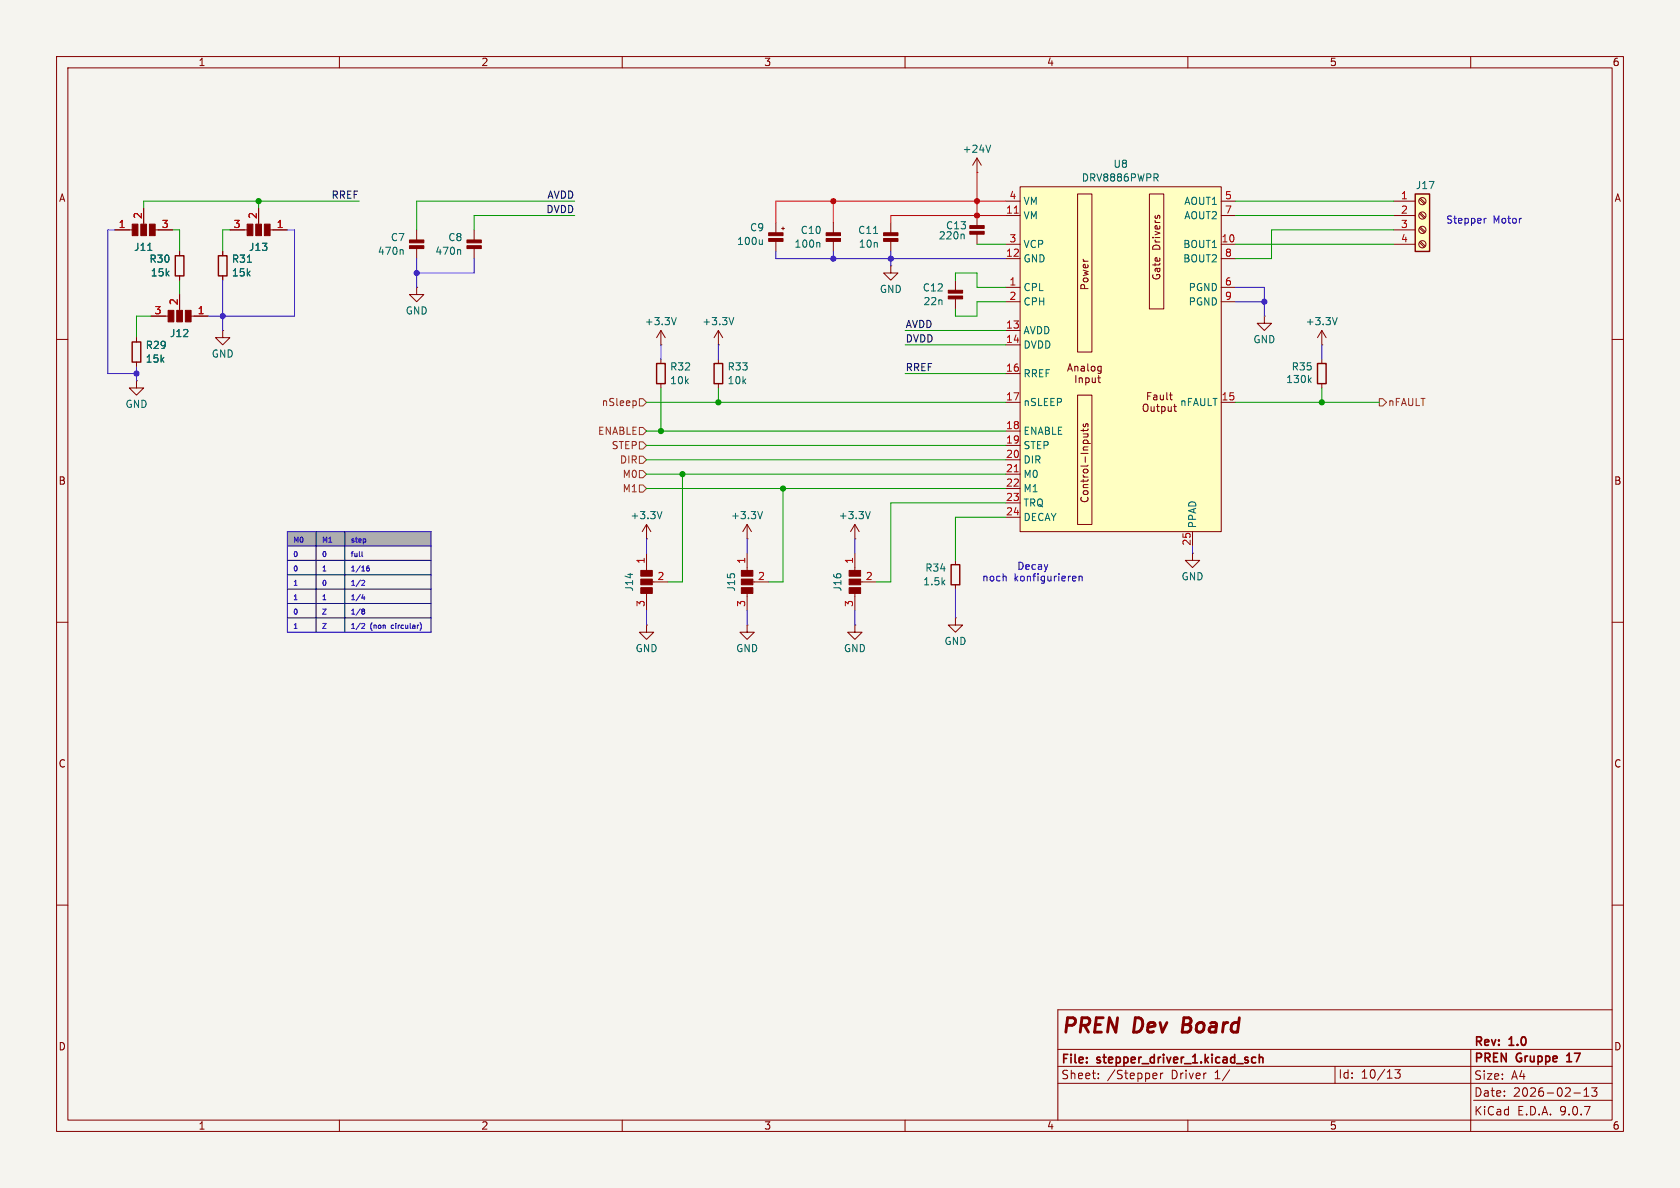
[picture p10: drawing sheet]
<svg xmlns="http://www.w3.org/2000/svg" width="297mm" height="210mm" viewBox="0 0 297 210" stroke-linecap="round" stroke-linejoin="round" font-family="sans-serif">
<path d="M0 0h297v210h-297z" fill="#f5f4ef" stroke="#f5f4ef" stroke-width=".18"/>
<g fill="none" stroke="#840000" stroke-width=".18">
<path d="M10 10h277v190h-277zM12 12h273v186h-273zM60 10v2M110 10v2M160 10v2M210 10v2M260 10v2M10 60h2M285 60h2M10 110h2M285 110h2M10 160h2"/>
<path d="M285 160h2M285 178.5h-98v19.5M60 198v2M110 198v2M160 198v2M187 188.5h98M187 191.5h98M187 185.5h98M194.2 190.6v.1M194.2 189.8v.1M204.3 189.7l.2 .4-.7 .1M204.5 190.6l-.2 .1"/>
<path d="M205.2 189.7v1M205.6 189.7l-.3 .1-.1 .2M210 198v2M236 188.5v3M246.6 189.1h.9l-.5 .6 .5 .1v.7l-.3 .1h-.4l-.2-.1M260 185.5v14.5M260.5 194.5h24.5M278.2 193.2h1.2M280 193.8h.9M280 192.7l.5-.4v1.5M281.4 192.3h.9l-.5 .6 .4 .1v.7l-.2 .1h-.4l-.2-.1"/>
</g>
<path d="M209.3 179.9l-.3 2.6h1" fill="none" stroke="#840000" stroke-width=".51"/>
<path d="M222.6 186.4v1.5M222.6 187l.2-.1 .4 .1 .1 .9M277 187.7h.8M277.1 186.5l-.1 .1" fill="none" stroke="#840000" stroke-width=".3"/>
<g fill="#aeaeae">
<path d="M50.8 94h5.1v2.5h-5.1z"/>
<path d="M55.9 94h5.1v2.5h-5.1z"/>
<path d="M61 94h15.2v2.5h-15.2z"/>
</g>
<g fill="#840000" stroke="#840000" stroke-width=".18">
<path d="M171.4 39.9h2.6v.5h-2.6z"/>
<path d="M171.4 40.9h2.6v.5h-2.6z"/>
</g>
<path d="M172.7 38.1v1.8M39.4 44.5v.7M39.4 48.8v.7M172.7 41.4v1.8" fill="none" stroke="#840000" stroke-width=".18"/>
<path d="M43.7 46.4h.8M170.3 41.4l.1 .2v.6" fill="none" stroke="#006464" stroke-width=".18"/>
<path d="M38.6 45.2h1.5v3.6h-1.5z" fill="none" stroke="#840000" stroke-width=".25"/>
<path d="M180.3 33h35.6v61h-35.6z" fill="#ffffc2"/>
<g fill="none" stroke="#840000" stroke-width=".18">
<path d="M177.8 35.6h2.5M177.8 38.1h2.5M180.3 33h35.6v61h-35.6zM190.5 34.3h2.5v27.9h-2.5zM203.2 34.3h2.5v20.3h-2.5zM204.7 38.1h.3M215.9 35.6h2.5M215.9 38.1h2.5M177.8 43.2h2.5M177.8 45.7h2.5M177.8 50.8h2.5M177.8 53.3h2.5"/>
<path d="M177.8 58.4h2.5M215.9 43.2h2.5M215.9 45.7h2.5M215.9 50.8h2.5M215.9 53.3h2.5M177.8 61h2.5M177.8 66h2.5M177.8 71.1h2.5M177.8 76.2h2.5M177.8 78.7h2.5M188.7 65.6l.5-1.3 .4 1.3M190 64.8v.8"/>
<path d="M190 64.9l.2-.1h.3l.1 .8M190.5 69.9h2.5v22.8h-2.5zM191.2 64.8h.4l.1 .8M191.5 76.7h.8M191.5 75.8v.5M191.6 75l-.1 .3 .2 .1h.2l.1-.4h.3v.4M191.7 65.5l-.1 .1M191.7 65.1h-.1M191.9 66.8v1.3M191.9 66.9l.4-.1 .3 .2-.2 .6h-.5M192.2 76.7l.1 .2v.3l-.8 .1M192.3 64.3v1.1l.2 .2"/>
<path d="M192.3 75.8l-.1 .3h-1.1M192.9 65.4v-.4l.3-.2 .3 .1 .1 .5M194.7 64.8h-.5l-.1 .6M194.7 64.8v1M202.2 71.6l.2-.1a.43 .43 0 0 1 .6 .4v.4a.42 .42 0 0 1-.5 .4 .42 .42 0 0 1-.4-.4zM202.9 70h.4M203.5 69.4h-.6v1.3M203.5 71.9l.1 .8h.3l.1-.1M204 69.9h.5v.8M204 71.9v.8M204.5 71.9h.4M204.5 70.1l-.4 .1-.2 .2 .2 .3 .4-.1"/>
<path d="M204.6 71.5v1l.3 .2M205.1 69.8l.1 .8 .3 .1 .2-.1M205.4 71.9h.3l.3 .2-.1 .6h-.5M205.4 71.9v1.2M205.7 69.8v.9M206.3 69.4v1.1l.2 .2M206.5 71.9l.1 .8h.3l.2-.1M206.8 69.8h.4M206.9 69.4v1.1l.3 .2M207.1 71.9v.8M207.5 71.9h.5M207.7 71.5v1l.3 .2"/>
<path d="M215.9 71.1h2.5M177.8 81.3h2.5M177.8 83.8h2.5M177.8 86.4h2.5M177.8 88.9h2.5M177.8 91.4h2.5M210.8 97.8v1.3h1.3l-1.3 1.2-1.3-1.2h1.3M210.8 97.8h.1M210.8 94v2.5"/>
</g>
<path d="M179.3 37.7h.7M179.3 83.4h.7" fill="none" stroke="#a90000" stroke-width=".18"/>
<path d="M204.3 31.4l.4 .6M204.6 30.8l.1 .2-.1 .3M208.9 70.9v.8M208.9 71l.2-.1h.3l.1 .8M210.1 71h.4M210.7 70.4h-.6v1.3M211 71.7l.4-1.3 .4 1.3M211.1 71.3h.6M212.3 70.4v1.1l.2 .2 .4-.1 .1-.1v-1.1M213.6 70.4v1.3h.6M214.4 70.4h.8M214.8 70.4v1.3" fill="none" stroke="#006464" stroke-width=".18"/>
<path d="M250.2 34.3h2.5v10.2h-2.5z" fill="#ffffc2"/>
<path d="M250.2 34.3h2.5v10.2h-2.5zM31 45.2h1.5v3.6h-1.5zM23.4 60.5h1.5v3.5h-1.5zM116.1 64.3h1.5v3.5h-1.5zM126.2 64.3h1.6v3.5h-1.6zM232.9 64.3h1.5v3.5h-1.5zM168.1 99.8h1.6v3.6h-1.6z" fill="none" stroke="#840000" stroke-width=".25"/>
<g fill="none" stroke="#840000" stroke-width=".18">
<path d="M25.4 36.8v2.8M45.7 36.8v2.8M137.2 39.4v1.7M147.3 39.4v1.7M157.5 39.4v1.7M172.7 30.5h.1M172.7 27.9l-.7 1.3M172.7 27.9l.8 1.3M172.7 27.9v2.6M246.4 35.6h3.8M246.4 38.1h3.8M250.9 35.2l.9 .9"/>
<path d="M250.9 37.8l.9 .8M251.1 35.1l.9 .8M251.1 37.6l.9 .8M20.3 40.6h3.1M24.1 59.7v.8M26.7 55.9h3M27.4 40.6h3.1M31.7 44.5v.7M31.7 48.8v.7M31.7 52.1v2.8M33.8 55.9h3M39.4 58.4v1.3h1.2l-1.2 1.3-1.3-1.3h1.3"/>
<path d="M39.4 58.4h.1M39.4 44.5v.7M39.4 48.8v.7M40.6 40.6h3.1M47.8 40.6h3M73.7 50.8v1.3h1.2l-1.2 1.2-1.3-1.2h1.3M73.7 50.8h.1M73.7 40.6v1.8M73.7 43.9v1.8M83.8 40.6v1.8M83.8 43.9v1.8M116.8 58.4l-.7 1.3"/>
<path d="M116.8 58.4l.8 1.3M116.8 58.4v2.6M127 58.4l-.8 1.3M127 58.4l.8 1.3M127 58.4v2.6M137.2 42.7v1.8M138.2 40.4h.5M138.4 40.1v.5M147.3 42.7v1.8M157.5 47v1.3h1.2l-1.2 1.2-1.3-1.2h1.3M157.5 47h.1M157.5 42.7v1.8"/>
<path d="M168.9 49.5v1.8M168.9 52.8v1.8M223.5 55.9v1.3h1.3l-1.3 1.2-1.3-1.2h1.3M223.5 55.9h.1M233.7 58.4v2.6M233.7 58.4l-.8 1.3M233.7 58.4l.7 1.3M246.4 40.6h3.8M246.4 43.2h3.8M250.9 40.3l.9 .8M250.9 42.8l.9 .9M251.1 40.1l.9 .9"/>
<path d="M251.1 42.7l.9 .8M24.1 67.3v1.3h1.3l-1.3 1.3-1.2-1.3h1.2M24.1 67.3h.1M24.1 64v.8M116.8 61h.1M116.8 63.5v.8M116.8 67.8v.8M127 61h.1M127 63.5v.8M127 67.8v.8M233.7 61h.1M233.7 63.5v.8"/>
<path d="M233.7 67.8v.8M114.3 95.3h.1M114.3 92.7l-.8 1.3M114.3 92.7l.8 1.3M114.3 92.7v2.6M114.3 97.8v3M132.1 95.3h.1M132.1 92.7l-.8 1.3M132.1 92.7l.7 1.3M132.1 92.7v2.6M132.1 97.8v3M151.1 95.3h.1"/>
<path d="M151.1 92.7l-.7 1.3M151.1 92.7l.8 1.3M151.1 92.7v2.6M151.1 97.8v3M168.9 99.1v.7M114.3 110.5v1.3h1.3l-1.3 1.2-1.3-1.2h1.3M114.3 110.5h.1M114.3 104.9v3.1M115.3 102.9h2.8M132.1 110.5v1.3h1.2l-1.2 1.2-1.3-1.2h1.3M132.1 110.5h.1M132.1 104.9v3.1"/>
<path d="M133.1 102.9h2.8M151.1 110.5v1.3h1.3l-1.3 1.2-1.2-1.2h1.2M151.1 110.5h.1M151.1 104.9v3.1M152.1 102.9h2.8M168.9 109.2v1.3h1.3l-1.3 1.3-1.3-1.3h1.3M168.9 109.2h.1M168.9 103.4v.7"/>
<circle cx="251.5" cy="35.6" r=".63"/>
<circle cx="251.5" cy="38.1" r=".63"/>
<circle cx="251.5" cy="40.6" r=".63"/>
<circle cx="251.5" cy="43.2" r=".63"/>
</g>
<g fill="#840000" stroke="#840000" stroke-width=".18">
<path d="M135.9 41.1h2.5v.6h-2.5z"/>
<path d="M135.9 42.2h2.5v.5h-2.5z"/>
<path d="M82.5 42.4h2.6v.5h-2.6z"/>
<path d="M82.5 43.4h2.6v.5h-2.6z"/>
<path d="M156.2 41.1h2.5v.6h-2.5z"/>
<path d="M156.2 42.2h2.5v.5h-2.5z"/>
<path d="M131.1 100.8h2v1.1h-2z"/>
<path d="M131.1 102.4h2v1h-2z"/>
<path d="M131.1 103.9h2v1h-2z"/>
<path d="M32.8 54.9h1v2h-1z"/>
<path d="M31.2 54.9h1.1v2h-1.1z"/>
<path d="M29.7 54.9h1v2h-1z"/>
<path d="M113.3 100.8h2v1.1h-2z"/>
<path d="M113.3 102.4h2v1h-2z"/>
<path d="M113.3 103.9h2v1h-2z"/>
<path d="M167.6 51.3h2.6v.5h-2.6z"/>
<path d="M167.6 52.3h2.6v.5h-2.6z"/>
<path d="M146 41.1h2.6v.6h-2.6z"/>
<path d="M146 42.2h2.6v.5h-2.6z"/>
<path d="M72.4 42.4h2.5v.5h-2.5z"/>
<path d="M72.4 43.4h2.5v.5h-2.5z"/>
<path d="M150.1 100.8h2v1.1h-2z"/>
<path d="M150.1 102.4h2v1h-2z"/>
<path d="M150.1 103.9h2v1h-2z"/>
<path d="M23.4 39.6h1v2.1h-1z"/>
<path d="M24.9 39.6h1v2.1h-1z"/>
<path d="M26.4 39.6h1v2.1h-1z"/>
<path d="M46.7 39.6h1.1v2.1h-1.1z"/>
<path d="M45.2 39.6h1v2.1h-1z"/>
<path d="M43.7 39.6h1v2.1h-1z"/>
</g>
<g fill="none" stroke="#006464" stroke-width=".18">
<path d="M175.1 25.7l-.4 1.2M26.1 44.3h.8M43.7 46.4h.8M71.1 44.1l.2 .2v.7M81.3 44.1l.1 .2v.7M119.6 56.1l-.5 1.3M129.7 56.1l-.4 1.3M134.8 42.4v.8M134.8 43.1l-.2 .1M144.8 42.9l.1 .1v.7M154.4 41.3h.8M236.4 56.1l-.4 1.3"/>
<path d="M231.4 67.2l.4 .4M231.8 66.8l-.5 .5M117 90.4l-.4 1.3M134.8 90.4l-.4 1.3M153.9 90.4l-.5 1.3"/>
</g>
<path d="M112.3 70.9l.2 .2v.4l-.2 .2M113 70.5h.7l.6 .6-.6 .7h-.7zM113 78.1h.7l.6 .6-.6 .7h-.7zM113 75.6h.7l.6 .6-.6 .6h-.7zM243.8 70.5h.7l.6 .6-.6 .7h-.7zM113 83.2h.7l.6 .6-.6 .7h-.7zM113 80.6h.7l.6 .7-.6 .6h-.7zM113 85.7h.7l.6 .7-.6 .6h-.7z" fill="none" stroke="#725600" stroke-width=".18"/>
<g fill="none" stroke="#0000c2" stroke-width=".18">
<path d="M262.4 38.6v.8M262.7 38.6l-.3 .2M50.8 96.5h25.4M50.8 94h25.4v17.8h-25.4zM52.1 95.9v-.9l.3 .6 .3-.6v.9M52.1 97.5h.3M53.1 95.1h.4M57.2 95.9v-.9l.3 .6 .3-.6v.9M57.2 97.5h.3M58.3 95.1l.1-.1v.9M63 95v.7M64 97.5v.8l.1 .1"/>
<path d="M52.1 100.1h.3M52.1 107.7h.3M52.2 102.7l.1-.1v.9M52.2 105.3l.1-.2v.9M52.2 110.3l.1-.1v.9M57.2 102.6h.3M57.3 100.2l.1-.2v.9M57.3 105.3l.1-.2v.9M63.7 100l-.8 1.1M63.7 102.5l-.8 1.2M63.7 105.1l-.8 1.1M63.7 107.6l-.8 1.2"/>
<path d="M63.7 110.2l-.8 1.1M64 102.6h.3l.2 .2-.6 .7h.6M64 107.8l.4-.1 .1 .2-.2 .1M64 110.2h.3l.2 .3-.6 .6h.6M64 108h.1M64.1 108h.2M64.1 108l-.1 .1M64.2 105.1l-.2 .6h.5M64.3 108l.2 .2-.1 .3h-.4M64.4 105.4v.6M65.2 100l-.4 .3v.5l.2 .1h.3l-.1-.5h-.2l-.2 .2M65.8 110.1l-.1 .1"/>
<path d="M74.2 110.1a1.02 1.02 0 0 1 0 1.3M189.8 101.9h.4v.3l-.6 .1M190.2 102.6l-.4 .1M190.8 102l.1-.1h.3l.1 .8M190.8 101.9v.8"/>
</g>
<path d="M50.8 99.1h25.4M55.9 94v17.8M61 94v17.8M50.8 101.6h25.4M50.8 104.1h25.4M50.8 106.7h25.4M50.8 109.2h25.4" fill="none" stroke="#000" stroke-width=".18"/>
<g fill="none" stroke="#009600" stroke-width=".18">
<path d="M45.7 35.6v1.2M63.5 35.6h-38.1v1.2M101.6 38.1h-17.8v2.5M101.6 35.6h-27.9v5M218.4 38.1h28M218.4 35.6h28M26.7 55.9h-2.6v3.8M30.5 40.6h1.2v3.9M31.7 49.5v2.6M40.6 40.6h-1.2v3.9M160 58.4h17.8M168.9 49.5v-1.2h3.8v2.5h5.1"/>
<path d="M172.7 43.2h5.1M177.8 53.3h-5.1v2.6h-3.8v-1.3M218.4 43.2h28M246.4 40.6h-21.6v5.1h-6.4M114.3 76.2h63.5M114.3 71.1h63.5M114.3 78.7h63.5M116.8 68.6v7.6M127 68.6v2.5M160 61h17.8M160 66h17.8M218.4 71.1h25.4"/>
<path d="M233.7 68.6v2.5M114.3 83.8h63.5M114.3 86.4h63.5M114.3 81.3h63.5M120.6 83.8v19.1h-2.5M138.4 86.4v16.5h-2.5M177.8 91.4h-8.9v7.7M177.8 88.9h-20.3v14h-2.6"/>
</g>
<g fill="none" stroke="#330fff" stroke-width=".18">
<path d="M20.3 40.6h-1.3v25.4h5.1M39.4 49.5v8.9M50.8 40.6h1.3v15.3h-15.3M73.7 45.7v5.1M83.8 45.7v2.6h-10.1M137.2 44.5v1.2h40.6M147.3 44.5v1.2M157.5 44.5v2.5M218.4 53.3h5.1M218.4 50.8h5.1v5.1M24.1 64.8v2.5M116.8 61v2.5"/>
<path d="M127 61v2.5M233.7 61v2.5M114.3 95.3v2.5M132.1 95.3v2.5M151.1 95.3v2.5M210.8 96.5v1.3M114.3 108v2.5M132.1 108v2.5M151.1 108v2.5M168.9 104.1v5.1"/>
</g>
<path d="M147.3 35.6v3.8M172.7 30.5v7.6M177.8 35.6h-40.6v3.8M177.8 38.1h-20.3v1.3" fill="none" stroke="#ff000f" stroke-width=".18"/>
<g fill="#ff000f" stroke="#ff000f" stroke-width=".18">
<circle cx="172.7" cy="38.1" r=".46"/>
<circle cx="172.7" cy="35.6" r=".46"/>
<circle cx="147.3" cy="35.6" r=".46"/>
</g>
<g fill="#009600" stroke="#009600" stroke-width=".18">
<circle cx="233.7" cy="71.1" r=".46"/>
<circle cx="138.4" cy="86.4" r=".46"/>
<circle cx="120.6" cy="83.8" r=".46"/>
<circle cx="116.8" cy="76.2" r=".46"/>
<circle cx="45.7" cy="35.6" r=".46"/>
<circle cx="127" cy="71.1" r=".46"/>
</g>
<g fill="#330fff" stroke="#330fff" stroke-width=".18">
<circle cx="223.5" cy="53.3" r=".46"/>
<circle cx="157.5" cy="45.7" r=".46"/>
<circle cx="147.3" cy="45.7" r=".46"/>
<circle cx="24.1" cy="66" r=".46"/>
<circle cx="39.4" cy="55.9" r=".46"/>
<circle cx="73.7" cy="48.3" r=".46"/>
</g>
<g font-size="3.5" fill="#840000">
<text x="187.5" y="183.3">PREN</text>
<text x="200.5" y="183.3">Dev</text>
<text x="210.1" y="183.3">Board</text>
</g>
<g font-size="2.1" fill="#840000">
<text x="260.5" y="185.3">Rev:</text>
<text x="266.9" y="185.3">1.0</text>
<text x="187.5" y="188.4">File:</text>
<text x="187.5" y="191">Sheet:</text>
<text x="194" y="188.4">stepper_driver_1.kicad_sch</text>
<text x="195.7" y="191">/Stepper</text>
<text x="207.1" y="191">Driver</text>
<text x="214.9" y="191">1/</text>
<text x="236.5" y="190.9">Id:</text>
<text x="240.6" y="190.9">10/13</text>
<text x="260.5" y="191.1">Size:</text>
<text x="260.5" y="188.2">PREN</text>
<text x="267.2" y="191.1">A4</text>
<text x="268.2" y="188.2">Gruppe</text>
<text x="277.7" y="188.2">17</text>
<text x="260.5" y="194.1">Date:</text>
<text x="260.5" y="197.4">KiCad</text>
<text x="267.5" y="194.1">2026-02-13</text>
<text x="268.2" y="197.4">E.D.A.</text>
<text x="275.8" y="197.4">9.0.7</text>
</g>
<g font-size="1.8" fill="#840000">
<text x="35" y="11.9">1</text>
<text x="85" y="11.9">2</text>
<text x="135" y="11.9">3</text>
<text x="185" y="11.9">4</text>
<text x="235" y="11.9">5</text>
<text x="285" y="11.9">6</text>
<text x="10.3" y="35.9">A</text>
<text x="285.3" y="35.9">A</text>
<text x="205.3" y="44.3" transform="rotate(-90 205.3 44.3)">Drivers</text>
<text x="192.6" y="51.4" transform="rotate(-90 192.6 51.4)">Power</text>
<text x="205.3" y="49.7" transform="rotate(-90 205.3 49.7)">Gate</text>
<text x="193.1" y="66.9">Input</text>
<text x="10.3" y="85.9">B</text>
<text x="192.6" y="89" transform="rotate(-90 192.6 89)">Control-Inputs</text>
<text x="285.3" y="85.9">B</text>
<text x="10.3" y="135.9">C</text>
<text x="285.3" y="135.9">C</text>
<text x="10.3" y="185.9">D</text>
<text x="285.3" y="185.9">D</text>
<text x="35" y="199.9">1</text>
<text x="85" y="199.9">2</text>
<text x="135" y="199.9">3</text>
<text x="185" y="199.9">4</text>
<text x="235" y="199.9">5</text>
<text x="285" y="199.9">6</text>
</g>
<g font-size="1.8" fill="#006464">
<text x="170.1" y="27.2">+24V</text>
<text x="196.7" y="29.9">U8</text>
<text x="191.2" y="32.3">DRV8886PWPR</text>
<text x="250.2" y="33.6">J17</text>
<text x="132.5" y="41.1">C9</text>
<text x="141.4" y="41.6">C10</text>
<text x="151.6" y="41.6">C11</text>
<text x="167.1" y="40.7">C13</text>
<text x="180.8" y="36.4">VM</text>
<text x="180.8" y="39">VM</text>
<text x="209.3" y="36.4">AOUT1</text>
<text x="209.3" y="39">AOUT2</text>
<text x="23.6" y="44.6">J11</text>
<text x="26.3" y="46.6">R30</text>
<text x="40.9" y="46.6">R31</text>
<text x="43.9" y="44.6">J13</text>
<text x="66.7" y="45.3">470n</text>
<text x="69" y="42.8">C7</text>
<text x="76.9" y="45.3">470n</text>
<text x="79.2" y="42.8">C8</text>
<text x="130.2" y="43.5">100u</text>
<text x="140.4" y="44">100n</text>
<text x="151.7" y="44">10n</text>
<text x="165.9" y="42.5">220n</text>
<text x="180.8" y="44">VCP</text>
<text x="180.8" y="46.6">GND</text>
<text x="209.1" y="44">BOUT1</text>
<text x="209.1" y="46.6">BOUT2</text>
<text x="26.6" y="49.1">15k</text>
<text x="40.9" y="49.1">15k</text>
<text x="155.4" y="52">GND</text>
<text x="163" y="51.7">C12</text>
<text x="180.8" y="51.7">CPL</text>
<text x="210" y="51.7">PGND</text>
<text x="30" y="59.8">J12</text>
<text x="71.6" y="55.8">GND</text>
<text x="113.9" y="57.7">+3.3V</text>
<text x="124.1" y="57.7">+3.3V</text>
<text x="163.2" y="54.1">22n</text>
<text x="180.8" y="54.2">CPH</text>
<text x="180.8" y="59.3">AVDD</text>
<text x="210" y="54.2">PGND</text>
<text x="230.7" y="57.7">+3.3V</text>
<text x="25.7" y="64.3">15k</text>
<text x="25.7" y="61.9">R29</text>
<text x="37.3" y="63.4">GND</text>
<text x="118.4" y="65.7">R32</text>
<text x="128.5" y="65.7">R33</text>
<text x="180.8" y="61.8">DVDD</text>
<text x="221.5" y="60.9">GND</text>
<text x="228.3" y="65.7">R35</text>
<text x="118.4" y="68.1">10k</text>
<text x="128.5" y="68.1">10k</text>
<text x="180.8" y="66.9">RREFAnalog</text>
<text x="180.8" y="72">nSLEEP</text>
<text x="227.3" y="67.9">130k</text>
<text x="22.1" y="72.3">GND</text>
<text x="180.8" y="77.1">ENABLE</text>
<text x="180.8" y="79.6">STEP</text>
<text x="180.8" y="82.1">DIR</text>
<text x="180.8" y="84.7">M0</text>
<text x="180.8" y="87.2">M1</text>
<text x="180.8" y="89.8">TRQ</text>
<text x="111.4" y="92">+3.3V</text>
<text x="129.1" y="92">+3.3V</text>
<text x="148.2" y="92">+3.3V</text>
<text x="180.8" y="92.3">DECAY</text>
<text x="211.7" y="93.5" transform="rotate(-90 211.7 93.5)">PPAD</text>
<text x="163.5" y="101.3">R34</text>
<text x="112.1" y="104.7" transform="rotate(-90 112.1 104.7)">J14</text>
<text x="130.1" y="104.7" transform="rotate(-90 130.1 104.7)">J15</text>
<text x="148.9" y="104.7" transform="rotate(-90 148.9 104.7)">J16</text>
<text x="163.1" y="103.7">1.5k</text>
<text x="208.8" y="102.8">GND</text>
<text x="112.3" y="115.5">GND</text>
<text x="130" y="115.5">GND</text>
<text x="149.1" y="115.5">GND</text>
<text x="166.9" y="114.2">GND</text>
</g>
<g font-size="1.8" fill="#0f0f0f">
<text x="58.5" y="35.2">RREF</text>
<text x="96.7" y="35.2">AVDD</text>
<text x="96.5" y="37.8">DVDD</text>
<text x="160" y="58.1">AVDD</text>
<text x="160" y="65.7">RREF</text>
<text x="160" y="60.6">DVDD</text>
</g>
<g font-size="1.8" fill="#a90000">
<text x="178.4" y="35.3">4</text>
<text x="216.5" y="35.3">5</text>
<text x="247.6" y="35.3">1</text>
<text x="20.9" y="40.4">1</text>
<text x="25.1" y="38.8" transform="rotate(-90 25.1 38.8)">2</text>
<text x="28.5" y="40.4">3</text>
<text x="41.2" y="40.4">3</text>
<text x="45.5" y="38.8" transform="rotate(-90 45.5 38.8)">2</text>
<text x="48.8" y="40.4">1</text>
<text x="177.8" y="37.8">11</text>
<text x="216.5" y="37.8">7</text>
<text x="247.6" y="37.8">2</text>
<text x="247.6" y="40.4">3</text>
<text x="177.8" y="45.5">12</text>
<text x="178.4" y="42.9">3</text>
<text x="215.9" y="42.9">10</text>
<text x="216.5" y="45.5">8</text>
<text x="247.6" y="42.9">4</text>
<text x="178.4" y="50.5">1</text>
<text x="178.4" y="53.1">2</text>
<text x="216.5" y="50.5">6</text>
<text x="216.5" y="53.1">9</text>
<text x="27.2" y="55.6">3</text>
<text x="31.5" y="54" transform="rotate(-90 31.5 54)">2</text>
<text x="34.9" y="55.6">1</text>
<text x="177.8" y="58.2">13</text>
<text x="177.8" y="60.7">14</text>
<text x="177.8" y="65.8">16</text>
<text x="177.8" y="70.9">17</text>
<text x="215.9" y="70.9">15</text>
<text x="177.8" y="75.9">18</text>
<text x="177.8" y="78.5">19</text>
<text x="177.8" y="81">20</text>
<text x="177.8" y="83.6">21</text>
<text x="177.8" y="86.1">22</text>
<text x="177.8" y="88.6">23</text>
<text x="177.8" y="91.2">24</text>
<text x="114" y="99.8" transform="rotate(-90 114 99.8)">1</text>
<text x="131.8" y="99.8" transform="rotate(-90 131.8 99.8)">1</text>
<text x="150.9" y="99.8" transform="rotate(-90 150.9 99.8)">1</text>
<text x="210.6" y="96.6" transform="rotate(-90 210.6 96.6)">25</text>
<text x="114" y="107.4" transform="rotate(-90 114 107.4)">3</text>
<text x="116.1" y="102.6">2</text>
<text x="131.8" y="107.4" transform="rotate(-90 131.8 107.4)">3</text>
<text x="133.9" y="102.6">2</text>
<text x="150.9" y="107.4" transform="rotate(-90 150.9 107.4)">3</text>
<text x="153" y="102.6">2</text>
</g>
<g font-size="1.8" fill="#0000c2">
<text x="255.6" y="39.7">Stepper</text>
<text x="263.9" y="39.7">Motor</text>
<text x="179.7" y="100.9">Decay</text>
<text x="173.5" y="103">noch</text>
<text x="179.3" y="103">konfigurieren</text>
</g>
<g font-size="1.8" fill="#725600">
<text x="106.3" y="72">nSleep</text>
<text x="245.3" y="72">nFAULT</text>
<text x="105.6" y="77.1">ENABLE</text>
<text x="108" y="79.6">STEP</text>
<text x="109.5" y="82.1">DIR</text>
<text x="110" y="84.7">M0</text>
<text x="110" y="87.2">M1</text>
</g>
<g font-size="1.2" fill="#0000c2">
<text x="51.8" y="96.4">M0</text>
<text x="51.8" y="98.8">0</text>
<text x="51.8" y="101.4">0</text>
<text x="56.8" y="96.4">M1</text>
<text x="56.8" y="98.8">0</text>
<text x="56.8" y="101.4">1</text>
<text x="61.9" y="96.4">step</text>
<text x="61.9" y="98.8">full</text>
<text x="61.9" y="101.4">1/16</text>
<text x="51.8" y="103.9">1</text>
<text x="51.8" y="106.4">1</text>
<text x="56.8" y="103.9">0</text>
<text x="56.8" y="106.4">1</text>
<text x="61.9" y="103.9">1/2</text>
<text x="61.9" y="106.4">1/4</text>
<text x="51.8" y="109">0</text>
<text x="51.8" y="111.5">1</text>
<text x="56.8" y="109">Z</text>
<text x="56.8" y="111.5">Z</text>
<text x="61.9" y="109">1/8</text>
<text x="61.9" y="111.5">1/2</text>
<text x="65.5" y="111.5">(non</text>
<text x="69.5" y="111.5">circular)</text>
</g>
</svg>
